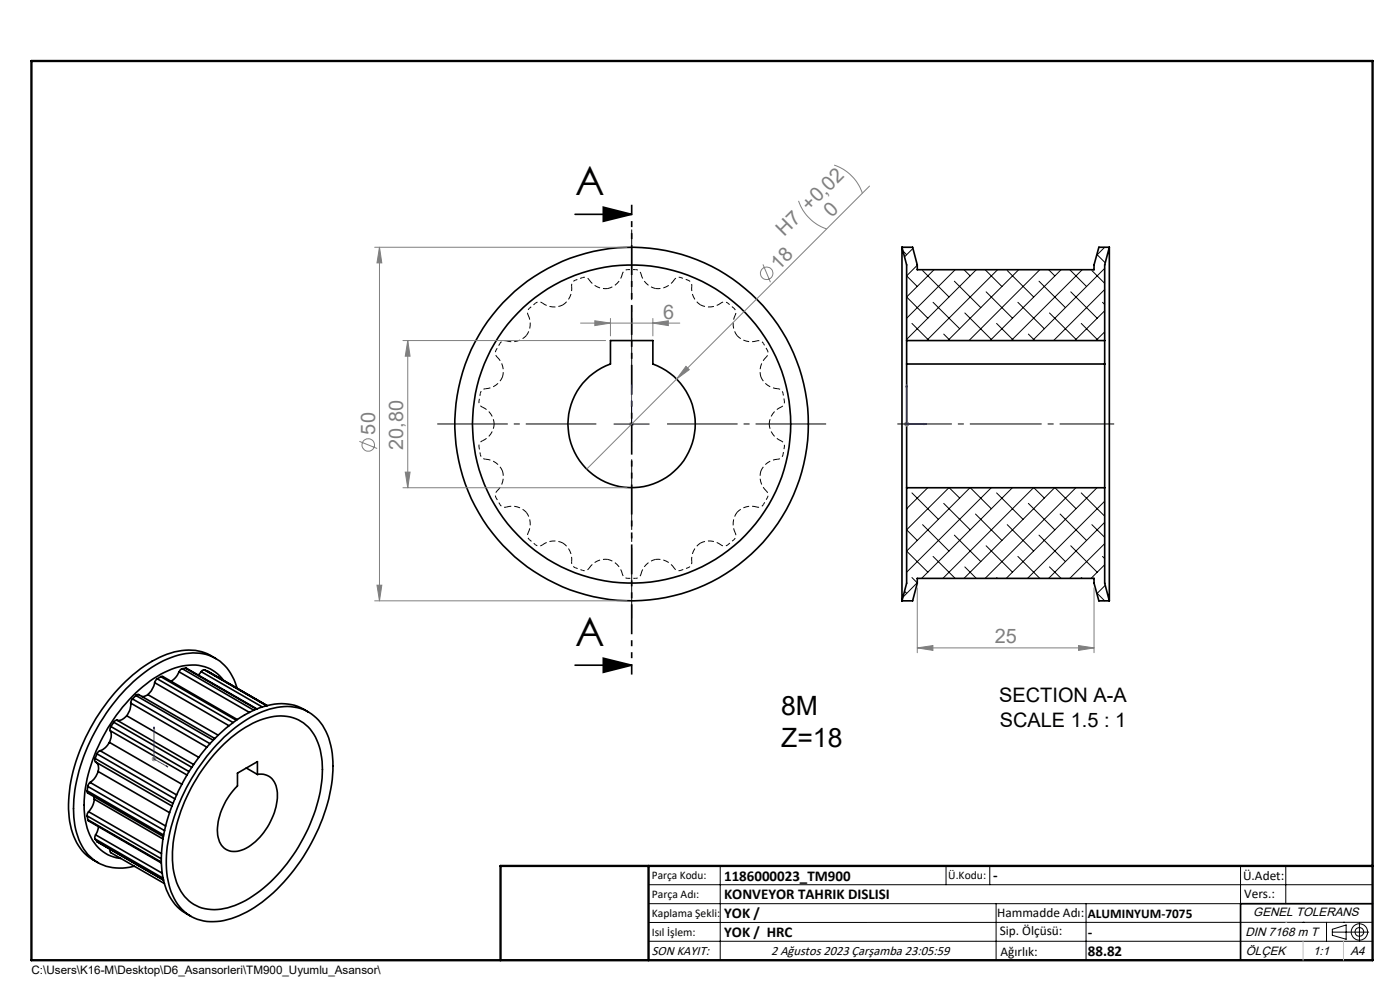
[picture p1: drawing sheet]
<svg xmlns="http://www.w3.org/2000/svg" width="297mm" height="210mm" viewBox="0 0 297 210" stroke-linecap="round" stroke-linejoin="round" font-family="sans-serif">
<g fill="none" stroke="#000" stroke-width=".21" stroke-dasharray="1.3 .6" stroke-dashoffset=".8" stroke-linecap="butt">
<path d="M122 59.4l1.6-.5M122 59.4a1.2 1.2 0 0 0-.7 1.3M125 59.4a1.2 1.2 0 0 0-1.4-.5M133.2 57.2h1.6M133.2 57.2a1.2 1.2 0 0 0-1.2 .9M136 58.1a1.2 1.2 0 0 0-1.2-.9M144.4 58.9l1.6 .5M144.4 58.9a1.2 1.2 0 0 0-1.4 .5M105.2 74.3l.9-1.4M105.2 74.3a1.2 1.2 0 0 0 .3 1.4M107.4 72.3a1.2 1.2 0 0 0-1.3 .6M112.3 65.4l1.3-1.1"/>
<path d="M112.3 65.4a1.2 1.2 0 0 0-.3 1.4M115.1 64.3a1.2 1.2 0 0 0-1.5 0M146.8 60.7a1.2 1.2 0 0 0-.8-1.3M154.4 64.3a1.2 1.2 0 0 0-1.5 0M154.4 64.3l1.3 1.1M156 66.8a1.2 1.2 0 0 0-.3-1.4M162 72.9a1.2 1.2 0 0 0-1.4-.6M162 72.9l.8 1.4M162.6 75.7a1.2 1.2 0 0 0 .2-1.4M101.6 85l.3-1.6M101.6 85a1.2 1.2 0 0 0 .7 1.4M101.9 96.4l-.3-1.6"/>
<path d="M101.9 96.4a1.2 1.2 0 0 0 1.1 1M102.3 93.5a1.2 1.2 0 0 0-.7 1.3M103 82.5a1.2 1.2 0 0 0-1.1 .9M165 97.4a1.2 1.2 0 0 0 1.1-1M165.7 86.4a1.2 1.2 0 0 0 .7-1.4M166.1 83.4a1.2 1.2 0 0 0-1.1-.9M166.1 83.4l.3 1.6M166.4 94.8a1.2 1.2 0 0 0-.7-1.3M166.4 94.8l-.3 1.6M105.5 104.1a1.2 1.2 0 0 0-.3 1.5M106.1 107a1.2 1.2 0 0 0 1.3 .6M106.1 107l-.9-1.4"/>
<path d="M112 113a1.2 1.2 0 0 0 .3 1.5M113.6 115.5a1.2 1.2 0 0 0 1.5 .1M113.6 115.5l-1.3-1M121.3 119.2a1.2 1.2 0 0 0 .7 1.2M152.9 115.6a1.2 1.2 0 0 0 1.5-.1M155.7 114.5l-1.3 1M155.7 114.5a1.2 1.2 0 0 0 .3-1.5M160.6 107.6a1.2 1.2 0 0 0 1.4-.6M162.8 105.6l-.8 1.4M162.8 105.6a1.2 1.2 0 0 0-.2-1.5M123.6 121l-1.6-.6M123.6 121a1.2 1.2 0 0 0 1.4-.5"/>
<path d="M132 121.7a1.2 1.2 0 0 0 1.2 1M134.8 122.7h-1.6M134.8 122.7a1.2 1.2 0 0 0 1.2-1M143 120.5a1.2 1.2 0 0 0 1.4 .5M146 120.4l-1.6 .6M146 120.4a1.2 1.2 0 0 0 .8-1.2"/>
</g>
<g fill="none" stroke="#000" stroke-width=".21" stroke-dasharray="1.3 .6" stroke-dashoffset=".2" stroke-linecap="butt">
<path d="M132 58.1a4.1 4.1 0 0 1-3.1 3.1M143 59.4a4.1 4.1 0 0 1-3.9 1.8M105.5 75.7a4.1 4.1 0 0 1 1.1 4.3M106.6 80a4.1 4.1 0 0 1-3.6 2.5M111.7 71.2a4.1 4.1 0 0 1-4.3 1.1M112 66.8a4.1 4.1 0 0 1-.3 4.4M119.4 64.7a4.1 4.1 0 0 1-4.3-.4M121.3 60.7a4.1 4.1 0 0 1-1.9 4M128.9 61.2a4.1 4.1 0 0 1-3.9-1.8M139.1 61.2a4.1 4.1 0 0 1-3.1-3.1M148.6 64.7a4.1 4.1 0 0 1-1.8-4M152.9 64.3a4.1 4.1 0 0 1-4.3 .4"/>
<path d="M156.4 71.2a4.1 4.1 0 0 1-.4-4.4M160.6 72.3a4.1 4.1 0 0 1-4.2-1.1M161.4 80a4.1 4.1 0 0 1 1.2-4.3M102.3 86.4a4.1 4.1 0 0 1 2.5 3.5M103 97.4a4.1 4.1 0 0 1 3.6 2.5M104.8 89.9a4.1 4.1 0 0 1-2.5 3.6M106.6 99.9a4.1 4.1 0 0 1-1.1 4.2M161.4 99.9a4.1 4.1 0 0 1 3.6-2.5M163.2 89.9a4.1 4.1 0 0 1 2.5-3.5M165 82.5a4.1 4.1 0 0 1-3.6-2.5M165.7 93.5a4.1 4.1 0 0 1-2.5-3.6M107.4 107.6a4.1 4.1 0 0 1 4.3 1.1"/>
<path d="M111.7 108.7a4.1 4.1 0 0 1 .3 4.3M115.1 115.6a4.1 4.1 0 0 1 4.3-.4M119.4 115.2a4.1 4.1 0 0 1 1.9 4M128.9 118.7a4.1 4.1 0 0 1 3.1 3M139.1 118.7a4.1 4.1 0 0 1 3.9 1.8M146.8 119.2a4.1 4.1 0 0 1 1.8-4M148.6 115.2a4.1 4.1 0 0 1 4.3 .4M156 113a4.1 4.1 0 0 1 .4-4.3M156.4 108.7a4.1 4.1 0 0 1 4.2-1.1M162.6 104.1a4.1 4.1 0 0 1-1.2-4.2M125 120.5a4.1 4.1 0 0 1 3.9-1.8M136 121.7a4.1 4.1 0 0 1 3.1-3"/>
</g>
<g fill="none" stroke="#000" stroke-width=".35">
<path d="M122 45.5h12M128 43.9l6 1.6-6 1.4zM191.3 52.4v75.1M191.3 52.4h2.3l1 3.8v1h37.5v-1l1-3.8h2.2M191.3 52.4l1 3.8v21M235.3 52.4v75.1M235.3 52.4l-.9 3.8v21M129.5 72.2h9v5a13.5 13.5 0 0 1 6.4 20.8 13.5 13.5 0 0 1-21.7 0 13.5 13.5 0 0 1 6.3-20.8zM192.3 77.2v26.3M192.3 72.2h42.1M192.3 77.2h42.1M234.4 77.2v26.3"/>
<path d="M192.3 103.5h42.1M192.3 103.5v20.2l-1 3.8M234.4 103.5v20.2l.9 3.8M45.8 139.7a10.2 10.2 0 0 0-9.6-1.2 27.9 27.9 0 0 0-13.2 10.2 38.5 38.5 0 0 0-8.5 22 13.9 13.9 0 0 0 3.9 10.8l2.4 1.5M128 139.6l6 1.5-6 1.5zM191.3 127.5h2.3l1-3.8v-1h37.5v1l1 3.8h2.2M20.6 159.9l-.4 1M20.6 159.9l16.5 9.6M21.2 159.2l-.6 .7M21.2 159.2l16.3 9.4M23.2 157.5a3.5 3.5 0 0 1-2 1.7M23.2 157.5l15.4 8.9"/>
<path d="M23.4 155a2.75 2.75 0 0 1-.2 2.5M23.4 155l16.3 9.4M23.5 154.1l-.1 .4v.5M23.5 154.1l16.6 9.6M24.1 153.2l-.6 .9M24.1 153.2l16.6 9.6M24.8 152.8l-.4 .1-.3 .3M24.8 152.8l16.3 9.4M26.9 151.8a2.1 2.1 0 0 1-2.1 1M26.9 151.8l15.3 8.8M27.7 149.1a3.8 3.8 0 0 1-.8 2.7M27.7 149.1l16.2 9.4"/>
<path d="M28.1 148.3l-.4 .8M28.1 148.3l16.5 9.5M28.8 147.5l.6-.2 16.2 9.4M28.8 147.5l-.7 .8M28.8 147.5l16.4 9.5M31.4 147.3l-.8 .4h-.5M31.4 147.3l14.9 8.7M32.8 144.8a4.9 4.9 0 0 1-1.4 2.5M32.8 144.8l15.8 9.1M33.4 144l-.6 .8M33.4 144l16.1 9.3M34.1 143.5h.4l15.8 9.1"/>
<path d="M34.1 143.5l-.7 .5M34.1 143.5l16 9.3M38 142.5a4.2 4.2 0 0 1-1.7 2M38 142.5l14.9 8.6M38.7 141.8l-.4 .3-.3 .4M38.7 141.8l15.2 8.9M39.4 141.7l15.1 8.7M39.4 141.7l-.7 .1M39.4 141.7l15 8.7M42.7 142.5l-.6 .7M42.7 142.5l12.9 7.5M43.4 142.1l-.5 .1-.2 .3"/>
<path d="M43.4 142.1l.6 .2M43.4 142.1l13.2 7.6M44 142.3l12.7 7.4M44 142.3h.1M46.8 158.5a20.4 20.4 0 0 1 12-6.6 8.3 8.3 0 0 1 8.9 6.5 23.9 23.9 0 0 1-1.5 15.4 34.5 34.5 0 0 1-14.1 17.2 11.8 11.8 0 0 1-9.9 1.4 9.3 9.3 0 0 1-5.3-7.4 28.8 28.8 0 0 1 3.7-17.9 39 39 0 0 1 6.2-8.6zM47.4 144.3a8.4 8.4 0 0 0-9.5-2.8 24.7 24.7 0 0 0-12.5 9.3 33.8 33.8 0 0 0-7.5 20.9 11 11 0 0 0 4.5 9.3l1.7 .8 1.5 .3M47.6 156.3a21.4 21.4 0 0 1 12.6-6.4 9.1 9.1 0 0 1 9.5 6.7 24.7 24.7 0 0 1-.6 14.9 40.3 40.3 0 0 1-15.1 21 15.6 15.6 0 0 1-10.8 2.9 9.5 9.5 0 0 1-7.4-7.7 27.4 27.4 0 0 1 1.9-16.5 41.7 41.7 0 0 1 9.9-14.9zM50.3 146a9.4 9.4 0 0 0-9.4-7.5 19.8 19.8 0 0 0-11.8 5.4 40.6 40.6 0 0 0-13.4 25.7 15.8 15.8 0 0 0 2.9 11.6 9.7 9.7 0 0 0 9.9 2.6M65.4 151.1a10.8 10.8 0 0 0-10.3-1 31.3 31.3 0 0 0-14.4 12.7 34.8 34.8 0 0 0-6.3 22 11.1 11.1 0 0 0 6.1 9.5M122 141.1h12M18.5 167.7l.1 .5 16.1 9.3M18.5 173.1l.1 .8"/>
<path d="M18.5 167.7l16.2 9.4M18.5 173.1l15.7 9.1M18.6 173.9l.2 .2 15.4 8.9M18.6 166.8l-.1 .9M18.6 166.8l16.3 9.4M18.6 173.9l15.6 9M18.8 172.2l-.3 .4v.5M18.8 172.2l15.5 8.9M19.1 166l-.5 .8M19.1 166l16 9.2M19.9 169l.1 .5M20 169.5a4.4 4.4 0 0 1-1.2 2.7"/>
<path d="M20 169.5l14.6 8.5M20.2 160.9v.7l16.3 9.4M20.2 178l.4 .5M20.2 160.9l16.5 9.5M20.2 178l14.4 8.3M20.3 177.1l-.2 .5 .1 .4M20.3 177.1l14.1 8.1M20.4 161.7a1.69 1.69 0 0 1 .4 1.9M20.6 178.5l14.1 8.2M20.6 178.5l14.1 8.1M20.8 163.6a4.3 4.3 0 0 1-1.7 2.4M20.8 163.6l15.2 8.8"/>
<path d="M20.9 175.4l-.3 1-.3 .7M50.4 164l4.2-2.4v2.7a3.5 3.5 0 0 1 4.2 3.3 13.5 13.5 0 0 1-7 12.6 3.7 3.7 0 0 1-5.6-3 13.6 13.6 0 0 1 4.2-10.5zM52.2 162.9l2.4 1.4M23.4 180.2l-.1 .3 .2 .4 11.4 6.5M291.2 191.7h-28v12"/>
<circle cx="134" cy="90" r="33.8"/>
<circle cx="134" cy="90" r="37.5"/>
</g>
<g fill="none" stroke="#000" stroke-width=".21">
<path d="M191.6 53.2l.7 .8M193.7 52.7l-1.8 1.8M194.6 56.3l-2.3 2.2 2.3 2.3M195.7 57.4l5.6 5.6M198.2 57.2l-5.9 5.8 4.6 4.5M202.5 59.6l5.6 5.7M202.6 57.2l-10.3 10.3M204.5 57.2l1.3 1.3M207.1 57.2l-14.8 14.8M209 57.2l3.5 3.6M211.6 57.2l-15 15M213.7 57.4l5.6 5.6"/>
<path d="M216.1 57.2l-15 15M220.4 59.6l5.6 5.7M220.6 57.2l-15 15M222.5 57.2l1.3 1.3M225.1 57.2l-15.1 15M226.9 57.2l3.6 3.6M229.6 57.2l-15.1 15M231.6 57.4l2.8 2.7M232.7 54l1.8 1.7M234.4 52.4l-1.7 1.7M234.4 56.9l-15.4 15.3M193.5 68.6l3.6 3.6"/>
<path d="M197.9 64.1l5.7 5.6M200.2 70.9l1.4 1.3M204.7 66.4l5.6 5.6M209.2 61.9l5.6 5.6M211.4 68.6l3.7 3.6M215.9 64.1l5.6 5.6M218.2 70.9l1.3 1.3M222.6 66.4l5.7 5.6M227.2 61.9l5.6 5.6M229.4 68.6l3.6 3.6M233.9 64.1l.5 .5M234.4 61.4l-10.9 10.8"/>
<path d="M234.4 65.9l-6.4 6.3M234.4 70.4l-1.9 1.8M130.2 89.9h7.5M134 86.2v7.5M192.3 107.9h.1M193.5 104.6l5.6 5.6M195.7 111.3l5.6 5.6M196.8 103.5l-4.5 4.4M197.9 118l4.7 4.7M200.2 106.8l5.6 5.6M201.3 103.5l-9 8.9 2.3 2.2M201.4 103.5l2.2 2.1"/>
<path d="M202.5 113.5l5.6 5.6M205.8 103.5l-13.5 13.4 4.6 4.5M205.8 103.5l4.5 4.4M206.9 109l5.6 5.6M209.2 115.8l5.6 5.6M210.3 103.5l-18 17.9M211.4 104.6l5.6 5.6M213.7 111.3l5.6 5.6M214.8 103.5l-19.3 19.2M215.9 118l4.7 4.7M218.2 106.8l5.6 5.6M219.3 103.5l-19.3 19.2"/>
<path d="M219.3 103.5l2.2 2.1M220.4 113.5l5.6 5.6M223.7 103.5l-19.2 19.2M223.8 103.5l4.5 4.4M224.9 109l5.6 5.6M227.2 115.8l5.6 5.6M228.2 103.5l-19.2 19.2M229.4 104.6l5 4.9M231.6 111.3l2.8 2.7M232.7 103.5l-19.2 19.2M233.9 118l.5 .5M234.4 106.3l-16.4 16.4"/>
<path d="M234.4 110.8l-11.9 11.9M234.4 115.3l-7.5 7.4M234.4 119.8l-2.9 2.9M191.9 125.4l.4 .5M193.5 122.5l1.1 1.1-3 3.1M204.7 120.3l2.4 2.4M211.4 122.5l.2 .2M222.6 120.3l2.5 2.4M229.4 122.5l.2 .2M232.7 125.8l1.7 1.7M234.5 124.2l-1.8 1.7M137.6 187.7h153.6"/>
<path d="M137.6 191.7h153.6M137.6 199.7h153.6M152.8 183.7v20M200.7 183.7v4M210 183.7v4M211.3 191.7v12M230.4 191.7v12M263.2 183.7v20M272.8 183.7v8M276.4 195.6h.1M281.4 195.6v4.1M282.6 197.7h7.8"/>
<path d="M282.6 197.1l3-.9v3l-3-.8zM285 195.6h.1M288.4 195.8v3.8M291.2 195.6l-153.6 .1"/>
<circle cx="288.4" cy="197.7" r="1.74"/>
<circle cx="288.4" cy="197.7" r=".93"/>
</g>
<g fill="none" stroke="#808080" stroke-width=".21">
<path d="M177 35a9.5 9.5 0 0 1 6 6M184.5 39.5l-60 60M79.5 52.4h53.5M80.5 52.4l.5 3.4h-1zM80.5 52.4v75.1M161.9 56.1l1.5 3.8M169.4 42.6a9.6 9.6 0 0 0 6 6M85.5 72.2h43M86.5 72.2l.5 3.4h-1zM86.5 72.2v31.3M123.2 68.5h21M126.2 68l3.3 .5-3.3 .6z"/>
<path d="M129.5 67.5v3.8M138.5 68.5l3.3-.5v1.1zM138.5 67.5v3.8M145.5 77.7l.7 .7-2.7 2zM76.2 93.6l3.8 1.5M133.5 89.9h1M133.6 89.6l.7 .7M134 89.5v.9M191.8 89.9h1.1M192 89.6l.7 .7M192.3 89.5v.9M192.7 89.6l-.7 .7"/>
<path d="M85.5 103.5h47.5M86 100.1h1l-.5 3.4zM79.5 127.5h53.5M80 124.1h1l-.5 3.4zM194.6 137.4l3.3-.5v1.1zM194.6 124.7v13.8M194.6 137.4h37.5M228.8 136.9l3.3 .5-3.3 .6zM232.1 124.7v13.8M32.2 161h1M32.3 160.6l.8 .8M32.7 160.5v1"/>
<path d="M33.1 160.6l-.8 .8"/>
<circle cx="162.6" cy="58" r="1.33"/>
<circle cx="78.1" cy="94.4" r="1.33"/>
</g>
<path d="M134 89.8v.3zM134 81.6v.4v-.4M134 89.9h.1M134 81.6v8.3M192.3 81.6l.1 .4h-.2zM192.3 81.6v8.3h4.2M196.1 89.8l.4 .1-.4 .2zM32.7 154.2v6.8l2.9 1.7M32.7 154.2l.1 .4-.2-.1zM35.3 162.4l.3 .3-.3-.1z" fill="none" stroke="#00f" stroke-width=".21"/>
<path d="M190.4 89.9h46" fill="none" stroke="#000" stroke-width=".21" stroke-dasharray="15.2 1.3 1.3 1.3" stroke-dashoffset="3.7" stroke-linecap="butt"/>
<path d="M126.5 89.9h-33.7M134 82.4v-33.7M134 97.4v33.8M141.5 89.9h33.8" fill="none" stroke="#000" stroke-width=".21" stroke-dasharray="15.2 1.3 1.3 1.3" stroke-dashoffset=".3" stroke-linecap="butt"/>
<path d="M134 43.4v99.7" fill="none" stroke="#000" stroke-width=".35" stroke-dasharray="6.3 1.3 1.3 1.3 1.3 1.3" stroke-dashoffset="4.1" stroke-linecap="butt"/>
<path d="M106.2 203.7h185" fill="none" stroke="#000" stroke-width=".25"/>
<path d="M6.7 12.9h284.5v190.8h-284.5zM137.6 183.7v20M291.2 183.7h-185v20" fill="none" stroke="#000" stroke-width=".5"/>
<path d="M272.8 195.6h.1M276.4 199.7v4M285 199.7v4" fill="none" stroke="#c0c0c0" stroke-width=".21"/>
<path d="M128 43.9l6 1.6-6 1.4zM128 139.6l6 1.5-6 1.5z" fill="#000"/>
<g fill="#00f">
<path d="M134 89.8v.3zM134 81.6v.4z"/>
<path d="M35.3 162.4l.3 .3-.3-.1zM32.7 154.2l.1 .4-.2-.1z"/>
<path d="M196.1 89.8l.4 .1-.4 .2zM192.3 81.6l.1 .4h-.2zM196.1 89.8l.4 .1-.4 .2zM192.3 81.6l.1 .4h-.2z"/>
</g>
<g fill="#808080">
<path d="M145.5 77.7l.7 .7-2.7 2z"/>
<path d="M194.6 137.4l3.3-.5v1.1zM228.8 136.9l3.3 .5-3.3 .6z"/>
<path d="M126.2 68l3.3 .5-3.3 .6zM138.5 68.5l3.3-.5v1.1z"/>
<path d="M80.5 52.4l.5 3.4h-1zM80 124.1h1l-.5 3.4z"/>
<path d="M86.5 72.2l.5 3.4h-1zM86 100.1h1l-.5 3.4z"/>
</g>
<g font-size="8.5">
<text x="122" y="41.4">A</text>
<text x="122" y="137.1">A</text>
</g>
<g font-size="5.6">
<text x="165.7" y="151.8">8M</text>
<text x="165.7" y="158.4">Z=18</text>
</g>
<g font-size="4.2" fill="#808080">
<text x="176.5" y="46.1" transform="rotate(-45 176.5 46.1)">0</text>
<text x="166.4" y="50.3" transform="rotate(-45 166.4 50.3)">H7 +0,02</text>
<text x="165.2" y="57.4" transform="rotate(-45 165.2 57.4)">18</text>
<text x="140.7" y="67.6">6</text>
<text x="79.6" y="92.2" transform="rotate(-90 79.6 92.2)">50</text>
<text x="85.6" y="95.5" transform="rotate(-90 85.6 95.5)">20,80</text>
<text x="211" y="136.5">25</text>
</g>
<g font-size="4.2">
<text x="212" y="148.9">SECTION A-A</text>
<text x="212.1" y="154.2">SCALE 1.5 : 1</text>
</g>
<g font-size="3.2">
<text x="153.6" y="186.8">1186000023_TM900</text>
<text x="153.6" y="190.8">KONVEYOR TAHRIK DISLISI</text>
<text x="210.7" y="186.6">-</text>
<text x="153.6" y="194.8">YOK /</text>
<text x="153.6" y="198.8">YOK / HRC</text>
<text x="230.8" y="198.7">-</text>
<text x="230.8" y="202.8">88.82</text>
</g>
<g font-size="2.8">
<text x="263.7" y="186.7">Ü.Adet:</text>
<text x="263.9" y="190.5">Vers.:</text>
<text x="211.5" y="194.5">Hammadde Adı:</text>
<text x="230.8" y="194.7">ALUMINYUM-7075</text>
<text x="138.3" y="202.6">SON KAYIT:</text>
<text x="163.6" y="202.6">2 Ağustos 2023 Çarşamba 23:05:59</text>
<text x="212.1" y="198.4">Sip. Ölçüsü:</text>
<text x="212.2" y="202.7">Ağırlık:</text>
</g>
<g font-size="2.6">
<text x="265.9" y="194.4">GENEL TOLERANS</text>
<text x="264.2" y="198.5">DIN 7168 m T</text>
<text x="264.3" y="202.6">ÖLÇEK</text>
<text x="278.5" y="202.6">1:1</text>
<text x="286.5" y="202.6">A4</text>
</g>
<g font-size="2.5">
<text x="138.3" y="186.4">Parça Kodu:</text>
<text x="138.3" y="190.5">Parça Adı:</text>
<text x="201.2" y="186.5">Ü.Kodu:</text>
<text x="138.3" y="194.5">Kaplama Şekli:</text>
<text x="138.3" y="198.6">Isıl İşlem:</text>
<text x="6.7" y="206.7">C:\Users\K16-M\Desktop\D6_Asansorleri\TM900_Uyumlu_Asansor\</text>
</g>
</svg>
